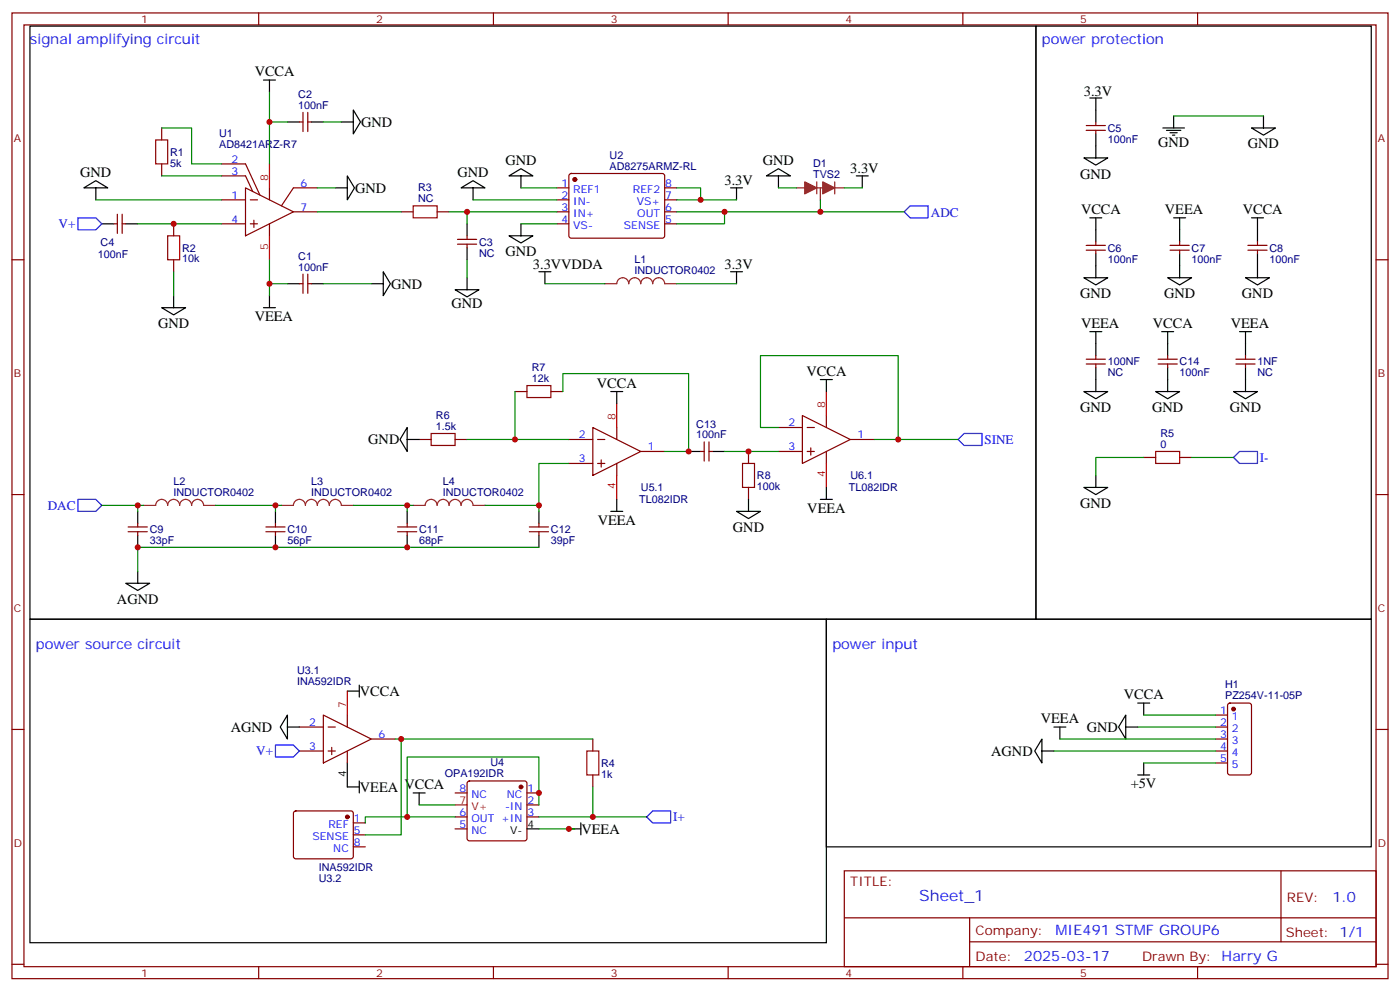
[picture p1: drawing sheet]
<svg xmlns="http://www.w3.org/2000/svg" width="412mm" height="292mm" viewBox="0 0 412 292" stroke-linecap="round" stroke-linejoin="round" font-family="sans-serif">
<g fill="none" stroke="#870000" stroke-width=".35">
<path d="M3.5 3.8h405.4v284.3h-405.4zM7.1 7.3h398.2v277.3h-398.2zM76.2 3.8v3.5M145.3 3.8v3.5M214.5 3.8v3.5M283.6 3.8v3.5M352.8 3.8v3.5M47.6 37.7v3.5M88.2 35.9h1.1M89.3 33.1v5.6M90.7 33.1v5.6M90.7 35.9h1"/>
<path d="M320 38.4h5.6M320 37h5.6M322.8 35.9v1.1M322.8 38.4v1M47.6 48.3v3.5M65.3 51.8h7l2.1 4.6M65.3 58.8h7M65.3 48.3h7l4.3 9.1M72.3 55.3l14.1 7.1-14.1 7zM73.7 58.8h2.1M79.4 55.3v3.5M93.5 55.3h-7.1l-3.5 5.3"/>
<path d="M164 55.3h3.6M164 58.8h3.6M167.8 51.3l.5-.2h27.1l.4 .7-.1 17.9-.6 .4h-27.1l-.4-.7v-17.6zM195.8 55.3h3.5M195.8 58.8h3.5M3.5 76.5h3.6M33.5 65.9h1.1M34.6 63.1v5.6M36 65.9h1M36 63.1v5.6M51.2 65.9v3.5M51.2 76.5v3.5"/>
<path d="M65.3 65.9h7M73.7 65.9h2.1M74.8 64.8v2.2M79.4 65.9v3.5M86.4 62.4h7.1M118.2 62.4h3.5M128.8 62.4h3.5M134.8 71.9h5.6M134.8 70.5h5.6M137.6 69.4v1.1M137.6 71.9v1.1M164 62.4h3.6"/>
<path d="M164 65.9h3.6M195.8 62.4h3.5M195.8 65.9h3.5M320 73.7h5.6M320 72.2h5.6M322.8 71.2v1M322.8 73.7v1M344.7 73.7h5.6M344.7 72.2h5.6M347.5 71.2v1M347.5 73.7v1M367.6 73.7h5.6"/>
<path d="M367.6 72.2h5.6M370.4 71.2v1M370.4 73.7v1M405.3 76.5h3.6M88.2 83.5h1.1M89.3 80.7v5.7M90.7 80.7v5.7M90.7 83.5h1M151.7 115.3h3.5M162.3 115.3h3.5M320 107.2h5.6M320 105.8h5.6"/>
<path d="M322.8 104.7v1.1M322.8 107.2v1M341.1 107.2h5.7M341.1 105.8h5.7M344 104.7v1.1M344 107.2v1M364.1 107.2h5.6M364.1 105.8h5.6M366.9 104.7v1.1M366.9 107.2v1M123.5 129.4h3.5M134.1 129.4h3.5"/>
<path d="M167.6 129.4h7M167.6 136.5h7M174.6 125.9l14.1 7-14.1 7.1zM176 129.4h2.2M176 136.5h2.2M177.1 135.4v2.1M181.7 125.9v3.5M181.7 136.5v3.5M188.7 132.9h7.1M206.4 132.9h1M207.4 130.1v5.6M208.8 132.9h1.1"/>
<path d="M208.8 130.1v5.6M220.5 132.9v3.6M229.3 132.9h7.1M229.3 125.9h7.1M236.4 122.3l14.1 7.1-14.1 7.1zM237.8 132.9h2.1M237.8 125.9h2.1M238.8 131.9v2.1M243.4 122.3v3.6M243.4 132.9v3.6M250.5 129.4h7M336.9 134.7h3.5"/>
<path d="M347.5 134.7h3.5M3.5 145.6h3.6M37.7 156.6h5.7M37.7 155.2h5.7M40.6 154.1v1.1M40.6 156.6v1M78.3 156.6h5.7M78.3 155.2h5.7M81.1 154.1v1.1M81.1 156.6v1M117.1 156.6h5.7M117.1 155.2h5.7"/>
<path d="M119.9 154.1v1.1M119.9 156.6v1M155.9 156.6h5.7M155.9 155.2h5.7M158.7 154.1v1.1M158.7 156.6v1M220.5 143.5v3.5M405.3 145.6h3.6M3.5 214.8h3.6M88.2 214.1h7M95.2 210.5l14.2 7.1-14.2 7zM96.7 214.1h2.1"/>
<path d="M102.3 210.5v3.6M109.4 217.6h7M174.6 217.6v3.5M358.1 214.1h3.5M358.1 217.6h3.5M358.1 210.5h3.5M361.8 207.2l.5-.2h5.6l.7 .4 .1 20.1-.5 .6-5.9 .1-.6-.5-.1-20zM405.3 214.8h3.6M86.7 239l.4-.2h16.3l.5 .2 .2 .5v12.7l-.3 .5-.4 .2h-16.3l-.5-.3-.2-.4v-12.7zM88.2 221.1h7M96.7 221.1h2.1M97.7 220.1v2.1"/>
<path d="M102.3 221.1v3.5M134.1 233.5h3.5M137.8 230.1l.5-.2h16.2l.5 .2 .2 .5v16.3l-.2 .5-.5 .2h-16.2l-.5-.3-.2-.4v-16.3zM155.2 233.5h3.5M155.2 237h3.5M174.6 228.2v3.5M358.1 221.1h3.5M358.1 224.6h3.5M104.1 242.3h3.5M104.1 245.8h3.5M104.1 249.3h3.5M134.1 240.5h3.5"/>
<path d="M134.1 244.1h3.5M155.2 240.5h3.5M248.7 256.4h156.6v28.2h-156.6zM377.3 256.4v20.9M248.7 270.2h156.5M285.6 277.3h119.6M285.6 270.2v14.2M3.5 283.9h3.6M76.2 284.6v3.5M145.3 284.6v3.5M214.5 284.6v3.5M283.6 284.6v3.5"/>
<path d="M352.8 284.6v3.5M405.3 283.9h3.6"/>
</g>
<path d="M79.4 48.3v7M79.4 69.4v7.1M181.7 118.8v7.1M243.4 115.3v7M181.7 140v7M243.4 136.5v7M102.3 203.5v7M134.1 237h3.5" fill="none" stroke="#f00" stroke-width=".35"/>
<path d="M45.9 41.2h3.5v7.1h-3.5zM49.4 69.4h3.5v7.1h-3.5zM121.7 60.6h7.1v3.5h-7.1zM155.2 113.5h7.1v3.6h-7.1zM127 127.6h7.1v3.6h-7.1zM218.7 136.5h3.5v7h-3.5zM340.4 132.9h7.1v3.6h-7.1zM172.9 221.1h3.5v7.1h-3.5z" fill="none" stroke="#a10000" stroke-width=".35"/>
<g fill="none" stroke="#000" stroke-width=".35">
<path d="M8.8 7.7h296.4v174.6h-296.4zM305.2 7.7h98.7v174.6h-98.7zM77.6 23.6h3.5M79.4 23.6v3.5M84.7 35.9h3.5M91.7 35.9h3.5M100.5 35.9h3.6M104.1 32.4l2.1 3.5-2.1 3.5zM321 28.9h3.6M322.8 28.9v7M322.8 39.4v7.1M342.5 37.7h6.4"/>
<path d="M343.6 38.4h4.2M344.7 39.1h2.1M345.4 39.8h.7M345.7 34.1v3.6M368.7 37.7h7l-3.5 2.1zM372.2 34.1v3.6M24.7 55.3l3.5-2.1 3.5 2.1zM28.2 55.3v3.5M98.8 55.3h3.5M102.3 51.8l2.1 3.5-2.1 3.5zM135.8 55.3l3.5-2.1 3.6 2.1zM139.3 55.3v3.5"/>
<path d="M149.9 51.8l3.6-2.1 3.5 2.1zM153.5 51.8v3.5M215.2 55.3h3.5M217 55.3v3.5M225.8 51.8l3.5-2.1 3.5 2.1zM229.3 51.8v3.5M252.2 51.8h3.6M254 51.8v3.5M319.3 46.5h7l-3.5 2.1zM30 65.9h3.5M37 65.9h3.6M137.6 65.9v3.5"/>
<path d="M137.6 73v3.5M149.9 69.4h7.1l-3.5 2.1zM153.5 65.9v3.5M321 64.1h3.6M322.8 64.1v7.1M322.8 74.7v7.1M345.7 64.1h3.5M347.5 64.1v7.1M347.5 74.7v7.1M368.7 64.1h3.5M370.4 64.1v7.1M370.4 74.7v7.1"/>
<path d="M47.6 90.6h7.1l-3.5 2.1zM51.2 87.1v3.5M77.6 90.6h3.5M79.4 87.1v3.5M84.7 83.5h3.5M91.7 83.5h3.5M109.4 83.5h3.5M112.9 80l2.1 3.5-2.1 3.6zM134.1 85.3h7l-3.5 2.1zM137.6 81.8v3.5M158.7 80h3.6M160.5 80v3.5"/>
<path d="M215.2 80h3.5M217 80v3.5M319.3 81.8h7l-3.5 2.1zM321 97.6h3.6M322.8 97.6v7.1M342.2 97.6h3.5M344 81.8h7l-3.5 2.1zM344 97.6v7.1M365.1 97.6h3.6M366.9 81.8h7l-3.5 2.1zM366.9 97.6v7.1M179.9 115.3h3.5"/>
<path d="M181.7 115.3v3.5M241.7 111.8h3.5M243.4 111.8v3.5M319.3 115.3h7l-3.5 2.1zM322.8 108.2v7.1M340.4 115.3h7.1l-3.5 2.1zM344 108.2v7.1M363.4 115.3h7l-3.5 2.1zM366.9 108.2v7.1M119.9 125.9v7l-2.1-3.5zM119.9 129.4h3.6M202.8 132.9h3.6"/>
<path d="M209.9 132.9h3.5M322.8 140v3.5M40.6 150.6v3.5M40.6 157.6v3.5M81.1 150.6v3.5M81.1 157.6v3.5M119.9 150.6v3.5M119.9 157.6v3.5M158.7 150.6v3.5M158.7 157.6v3.5M179.9 150.6h3.5M181.7 147v3.6"/>
<path d="M217 150.6h7l-3.5 2.1zM220.5 147v3.6M241.7 147h3.5M243.4 143.5v3.5M319.3 143.5h7l-3.5 2.1zM37 171.7h7.1l-3.5 2.1zM40.6 168.2v3.5M8.8 182.3h234.6v95.3h-234.6zM243.4 182.3h160.5v67h-160.5zM84.7 210.5v7.1l-2.2-3.5zM84.7 214.1h3.5M102.3 203.5h3.5"/>
<path d="M105.8 201.7v3.5M306.9 217.6v7l-2.1-3.5zM310.4 214.1h3.6M312.2 214.1v3.5M331.6 210.5v7.1l-2.1-3.5zM331.6 214.1h3.5M335.1 207h3.6M336.9 207v3.5M102.3 224.6v7.1h3.5M105.8 229.9v3.6M121.7 233.5h3.5M123.5 233.5v3.5"/>
<path d="M306.9 221.1h3.5M335.1 228.2h3.6M336.9 224.6v3.6M155.2 244.1h3.5M167.6 244.1h3.5M171.1 242.3v3.5"/>
</g>
<path d="M22.9 64.1h5.3l1.8 1.8-1.8 1.8h-5.3zM266.3 62.4l1.8-1.8h5.3v3.5h-5.3zM282.2 129.4l1.8-1.8h5.3v3.6h-5.3zM365.1 132.9h5.3v3.6h-5.3l-1.7-1.8zM22.9 147h5.3l1.8 1.8-1.8 1.8h-5.3zM81.1 219.4h5.3l1.8 1.7-1.8 1.8h-5.3zM190.5 240.5l1.8-1.7h5.3v3.5h-5.3z" fill="none" stroke="#00f" stroke-width=".35"/>
<g fill="none" stroke="#008700" stroke-width=".35">
<path d="M47.6 37.7h8.8v10.6h8.9M79.4 27.1v21.2M79.4 35.9h5.3M95.2 35.9h5.3M345.7 34.1h26.5M28.2 58.8h37.1M47.6 51.8h17.7M93.5 55.3h5.3M139.3 58.8h24.7M153.5 55.3h10.5M199.3 55.3h7.1v3.5M199.3 58.8h17.7"/>
<path d="M229.3 55.3h5.3M241.7 58.8v3.6h-42.4M248.7 55.3h5.3M40.6 65.9h24.7M79.4 76.5v10.6M93.5 62.4h24.7M132.3 62.4h5.3v3.5M137.6 62.4h26.4M137.6 76.5v5.3M153.5 65.9h10.5M213.4 62.4v3.5h-14.1M241.7 62.4h24.6"/>
<path d="M51.2 80v7.1M79.4 83.5h5.3M95.2 83.5h14.2M160.5 83.5h17.7M199.3 83.5h17.7M151.7 115.3v14.1h15.9M165.8 115.3v-5.3h37v22.9h-7M137.6 129.4h14.1M167.6 136.5h-8.9v12.3M213.4 132.9h15.9M229.3 125.9h-5.3v-21.2h40.6v24.7h-7.1M264.6 129.4h17.6"/>
<path d="M336.9 134.7h-14.1v5.3M351 134.7h12.4M30 148.8h12.3M40.6 148.8v1.8M63.5 148.8h19.4M81.1 148.8v1.8M104.1 148.8h17.6M119.9 148.8v1.8M142.9 148.8h15.8v1.8M158.7 161.1h-118.1v7.1M116.4 217.6h58.2M118.2 217.6v28.2h-10.6"/>
<path d="M312.2 217.6h45.9M335.1 214.1h23M336.9 210.5h21.2M123.5 237h10.6M158.7 237v-14.1h-38.8v17.6M174.6 231.7v8.8h-15.9M310.4 221.1h47.7M336.9 224.6h21.2M134.1 240.5h-26.5v1.8M158.7 244.1h10.6M174.6 240.5h15.9"/>
</g>
<g fill="#870000" stroke="#870000" stroke-width=".35">
<circle cx="169.3" cy="52.8" r=".53"/>
<circle cx="102.3" cy="240.5" r=".53"/>
<circle cx="153.5" cy="231.7" r=".53"/>
<circle cx="363.4" cy="208.8" r=".53"/>
</g>
<path d="M234.6 55.3h3.5M240.6 53.6v3.5M240.6 55.3h1.8M241.7 55.3v3.5M245.2 55.3h3.5M245.9 53.6v3.5M178.2 83.5h3.5a1.76 1.76 0 0 1 1.7-1.7 1.76 1.76 0 0 1 1.8 1.7 1.76 1.76 0 0 1 1.8-1.7 1.76 1.76 0 0 1 1.7 1.7 1.76 1.76 0 0 1 1.8-1.7 1.76 1.76 0 0 1 1.8 1.7 1.76 1.76 0 0 1 1.7-1.7 1.76 1.76 0 0 1 1.8 1.7h3.5M42.3 148.8h3.6a1.76 1.76 0 0 1 1.7-1.8 1.76 1.76 0 0 1 1.8 1.8 1.76 1.76 0 0 1 1.8-1.8 1.76 1.76 0 0 1 1.7 1.8 1.76 1.76 0 0 1 1.8-1.8 1.76 1.76 0 0 1 1.7 1.8 1.76 1.76 0 0 1 1.8-1.8 1.76 1.76 0 0 1 1.8 1.8h3.5M82.9 148.8h3.5a1.76 1.76 0 0 1 1.8-1.8 1.76 1.76 0 0 1 1.8 1.8 1.76 1.76 0 0 1 1.7-1.8 1.76 1.76 0 0 1 1.8 1.8 1.76 1.76 0 0 1 1.8-1.8 1.76 1.76 0 0 1 1.7 1.8 1.76 1.76 0 0 1 1.8-1.8 1.76 1.76 0 0 1 1.7 1.8h3.6M121.7 148.8h3.5a1.76 1.76 0 0 1 1.8-1.8 1.76 1.76 0 0 1 1.8 1.8 1.76 1.76 0 0 1 1.7-1.8 1.76 1.76 0 0 1 1.8 1.8 1.76 1.76 0 0 1 1.8-1.8 1.76 1.76 0 0 1 1.7 1.8 1.76 1.76 0 0 1 1.8-1.8 1.76 1.76 0 0 1 1.7 1.8h3.6" fill="none" stroke="#8c2424" stroke-width=".35"/>
<g fill="#8c2424" stroke="#8c2424" stroke-width=".35">
<path d="M237.1 53.6l3.5 1.7-3.5 1.8z"/>
<path d="M242.4 53.6l3.5 1.7-3.5 1.8z"/>
</g>
<g fill="#c00">
<circle cx="51.2" cy="65.9" r=".88"/>
<circle cx="79.4" cy="83.5" r=".88"/>
<circle cx="79.4" cy="35.9" r=".88"/>
<circle cx="137.6" cy="62.4" r=".88"/>
<circle cx="206.4" cy="58.8" r=".88"/>
<circle cx="213.4" cy="62.4" r=".88"/>
<circle cx="241.7" cy="62.4" r=".88"/>
<circle cx="118.2" cy="217.6" r=".88"/>
<circle cx="174.6" cy="240.5" r=".88"/>
<circle cx="119.9" cy="240.5" r=".88"/>
<circle cx="158.8" cy="233.5" r=".88"/>
<circle cx="40.6" cy="148.8" r=".88"/>
<circle cx="81.1" cy="148.8" r=".88"/>
<circle cx="40.6" cy="161.1" r=".88"/>
<circle cx="81.1" cy="161.1" r=".88"/>
<circle cx="119.9" cy="148.8" r=".88"/>
<circle cx="119.9" cy="161.1" r=".88"/>
<circle cx="158.8" cy="148.8" r=".88"/>
<circle cx="167.6" cy="244.1" r=".88"/>
<circle cx="151.7" cy="129.4" r=".88"/>
<circle cx="202.8" cy="132.9" r=".88"/>
<circle cx="220.5" cy="132.9" r=".88"/>
<circle cx="264.6" cy="129.4" r=".88"/>
</g>
<text font-size="4.6" fill="#00f" x="270.8" y="265.4">Sheet_1</text>
<g font-size="4.2" fill="#00f">
<text x="8.8" y="13">signal amplifying circuit</text>
<text x="306.9" y="13">power protection</text>
<text x="10.6" y="191.1">power source circuit</text>
<text x="245.2" y="191.1">power input</text>
<text x="392.5" y="265.7">1.0</text>
<text x="310.9" y="275.2">MIE491 STMF GROUP6</text>
<text x="301.6" y="282.9">2025-03-17</text>
</g>
<g font-size="4.2">
<text x="75" y="22.5">VCCA</text>
<text x="319.3" y="28.2">3.3V</text>
<text x="106.4" y="37.4">GND</text>
<text x="341.1" y="43.3">GND</text>
<text x="367.6" y="43.7">GND</text>
<text x="23.6" y="52.1">GND</text>
<text x="134.8" y="52.1">GND</text>
<text x="148.9" y="48.6">GND</text>
<text x="224.7" y="48.6">GND</text>
<text x="250.5" y="51.1">3.3V</text>
<text x="318.2" y="52.6">GND</text>
<text x="104.6" y="56.8">GND</text>
<text x="213.4" y="54.6">3.3V</text>
<text x="318.4" y="63.1">VCCA</text>
<text x="343.1" y="63.1">VEEA</text>
<text x="366.1" y="63.1">VCCA</text>
<text x="148.9" y="75.5">GND</text>
<text x="157" y="79.3">3.3VVDDA</text>
<text x="213.4" y="79.3">3.3V</text>
<text x="115.2" y="85">GND</text>
<text x="318.2" y="87.9">GND</text>
<text x="342.9" y="87.9">GND</text>
<text x="365.8" y="87.9">GND</text>
<text x="75" y="94.5">VEEA</text>
<text x="133" y="90.6">GND</text>
<text x="46.6" y="96.7">GND</text>
<text x="318.4" y="96.6">VEEA</text>
<text x="339.6" y="96.6">VCCA</text>
<text x="362.5" y="96.6">VEEA</text>
<text x="237.6" y="110.7">VCCA</text>
<text x="175.8" y="114.2">VCCA</text>
<text x="318.2" y="121.4">GND</text>
<text x="339.4" y="121.4">GND</text>
<text x="362.3" y="121.4">GND</text>
<text x="108.5" y="130.8">GND</text>
<text x="318.2" y="149.6">GND</text>
<text x="176.1" y="154.4">VEEA</text>
<text x="237.8" y="150.9">VEEA</text>
<text x="215.9" y="156.6">GND</text>
<text x="34.5" y="177.8">AGND</text>
<text x="106" y="204.9">VCCA</text>
<text x="331.1" y="206">VCCA</text>
<text x="68" y="215.5">AGND</text>
<text x="306.6" y="213">VEEA</text>
<text x="320.1" y="215.5">GND</text>
<text x="292" y="222.6">AGND</text>
<text x="106" y="233.2">VEEA</text>
<text x="119.1" y="232.4">VCCA</text>
<text x="333.1" y="232.1">+5V</text>
<text x="171.3" y="245.5">VEEA</text>
</g>
<g font-size="3.9" fill="#00f">
<text x="274.2" y="63.8">ADC</text>
<text x="17.3" y="67.1">V+</text>
<text x="290" y="130.6">SINE</text>
<text x="371.1" y="136.1">I-</text>
<text x="14.1" y="150.1">DAC</text>
<text x="75.5" y="222.3">V+</text>
<text x="198.3" y="241.7">I+</text>
</g>
<g font-size="3.9" fill="#800">
<text x="250.5" y="261">TITLE:</text>
<text x="379.1" y="265.7">REV:</text>
<text x="287.4" y="275.2">Company:</text>
<text x="378.7" y="275.8">Sheet: 1/1</text>
<text x="287.4" y="282.9">Date:</text>
<text x="336.4" y="282.9">Drawn By: Harry G</text>
</g>
<g font-size="3.2" fill="#800">
<text x="41.6" y="6.8">1</text>
<text x="110.8" y="6.8">2</text>
<text x="179.9" y="6.8">3</text>
<text x="249.1" y="6.8">4</text>
<text x="318.2" y="6.8">5</text>
<text x="4.1" y="41.9">A</text>
<text x="405.9" y="41.9">A</text>
<text x="4.1" y="111.1">B</text>
<text x="405.9" y="111.1">B</text>
<text x="4.1" y="180.2">C</text>
<text x="405.9" y="180.2">C</text>
<text x="4.1" y="249.3">D</text>
<text x="405.9" y="249.3">D</text>
<text x="41.6" y="287.6">1</text>
<text x="110.8" y="287.6">2</text>
<text x="179.9" y="287.6">3</text>
<text x="249.1" y="287.6">4</text>
<text x="318.2" y="287.6">5</text>
</g>
<g font-size="3.2" fill="#000080">
<text x="87.9" y="28.8">C2</text>
<text x="87.9" y="32">100nF</text>
<text x="64.6" y="40.3">U1</text>
<text x="326.3" y="38.8">C5</text>
<text x="50.1" y="45.9">R1</text>
<text x="64.6" y="43.6">AD8421ARZ-R7</text>
<text x="179.6" y="46.8">U2</text>
<text x="326.3" y="42">100nF</text>
<text x="50.1" y="49.1">5k</text>
<text x="179.6" y="50">AD8275ARMZ-RL</text>
<text x="239.5" y="52.5">TVS2</text>
<text x="239.5" y="49.3">D1</text>
<text x="123.1" y="59.5">NC</text>
<text x="123.1" y="56.3">R3</text>
<text x="28.8" y="75.9">100nF</text>
<text x="29.6" y="72.3">C4</text>
<text x="53.6" y="77.3">10k</text>
<text x="53.6" y="74.1">R2</text>
<text x="87.9" y="76.4">C1</text>
<text x="141.1" y="75.6">NC</text>
<text x="141.1" y="72.3">C3</text>
<text x="186.9" y="77.5">L1</text>
<text x="326.3" y="77.3">100nF</text>
<text x="326.3" y="74.1">C6</text>
<text x="351" y="77.3">100nF</text>
<text x="351" y="74.1">C7</text>
<text x="373.9" y="77.3">100nF</text>
<text x="373.9" y="74.1">C8</text>
<text x="87.9" y="79.7">100nF</text>
<text x="186.9" y="80.7">INDUCTOR0402</text>
<text x="326.3" y="107.6">100NF</text>
<text x="347.5" y="107.6">C14</text>
<text x="370.4" y="107.6">1NF</text>
<text x="156.6" y="112.5">12k</text>
<text x="156.6" y="109.3">R7</text>
<text x="326.3" y="110.8">NC</text>
<text x="347.5" y="110.8">100nF</text>
<text x="370.4" y="110.8">NC</text>
<text x="128.4" y="123.4">R6</text>
<text x="205.1" y="125.9">C13</text>
<text x="128.4" y="126.6">1.5k</text>
<text x="205.1" y="129">100nF</text>
<text x="341.9" y="131.9">0</text>
<text x="341.9" y="128.6">R5</text>
<text x="51.1" y="142.8">L2</text>
<text x="91.7" y="142.8">L3</text>
<text x="130.5" y="142.8">L4</text>
<text x="223" y="141.1">R8</text>
<text x="250.5" y="141.1">U6.1</text>
<text x="51.1" y="146">INDUCTOR0402</text>
<text x="91.7" y="146">INDUCTOR0402</text>
<text x="130.5" y="146">INDUCTOR0402</text>
<text x="188.3" y="148.2">TL082IDR</text>
<text x="188.8" y="144.7">U5.1</text>
<text x="223" y="144.3">100k</text>
<text x="250" y="144.7">TL082IDR</text>
<text x="44.1" y="160.2">33pF</text>
<text x="44.1" y="157">C9</text>
<text x="84.7" y="160.2">56pF</text>
<text x="84.7" y="157">C10</text>
<text x="123.5" y="160.2">68pF</text>
<text x="123.5" y="157">C11</text>
<text x="162.3" y="160.2">39pF</text>
<text x="162.3" y="157">C12</text>
<text x="87.5" y="201.7">INA592IDR</text>
<text x="87.5" y="198.5">U3.1</text>
<text x="360.9" y="202.6">H1</text>
<text x="360.9" y="205.8">PZ254V-11-05P</text>
<text x="144.5" y="225.6">U4</text>
<text x="177.1" y="225.8">R4</text>
<text x="131" y="228.8">OPA192IDR</text>
<text x="177.1" y="229">1k</text>
<text x="93.9" y="256.4">INA592IDR</text>
<text x="93.9" y="259.6">U3.2</text>
</g>
<g font-size="3.2" fill="#00f">
<text x="68.2" y="47.9">2</text>
<text x="68.2" y="51.4">3</text>
<text x="68.2" y="58.5">1</text>
<text x="88.5" y="55">6</text>
<text x="165.4" y="58.5">2</text>
<text x="165.4" y="55">1</text>
<text x="168.9" y="56.7">REF1</text>
<text x="186.4" y="56.7">REF2</text>
<text x="196" y="55">8</text>
<text x="196" y="58.5">7</text>
<text x="68.2" y="65.5">4</text>
<text x="88.5" y="62">7</text>
<text x="165.4" y="65.5">4</text>
<text x="165.4" y="62">3</text>
<text x="168.9" y="63.8">IN+</text>
<text x="168.9" y="60.3">IN-</text>
<text x="187.6" y="60.3">VS+</text>
<text x="187.7" y="63.8">OUT</text>
<text x="196" y="62">6</text>
<text x="196" y="65.5">5</text>
<text x="168.9" y="67.3">VS-</text>
<text x="183.8" y="67.3">SENSE</text>
<text x="232.2" y="125.5">2</text>
<text x="170.5" y="129">2</text>
<text x="252.6" y="129">1</text>
<text x="170.5" y="136.1">3</text>
<text x="190.9" y="132.6">1</text>
<text x="232.2" y="132.6">3</text>
<text x="91.1" y="213.7">2</text>
<text x="359.4" y="210.2">1</text>
<text x="359.4" y="213.7">2</text>
<text x="362.9" y="211.9">1</text>
<text x="362.9" y="215.5">2</text>
<text x="91.1" y="220.8">3</text>
<text x="111.5" y="217.2">6</text>
<text x="359.4" y="217.2">3</text>
<text x="359.4" y="220.8">4</text>
<text x="362.9" y="219">3</text>
<text x="359.4" y="224.3">5</text>
<text x="362.9" y="222.5">4</text>
<text x="362.9" y="226.1">5</text>
<text x="135.4" y="233.1">8</text>
<text x="155.4" y="233.1">1</text>
<text x="138.9" y="234.9">NC</text>
<text x="148.8" y="238.4">-IN</text>
<text x="149.3" y="234.9">NC</text>
<text x="155.4" y="236.6">2</text>
<text x="96.7" y="243.7">REF</text>
<text x="104.2" y="241.9">1</text>
<text x="104.2" y="245.5">5</text>
<text x="135.4" y="243.7">5</text>
<text x="135.4" y="240.2">6</text>
<text x="138.9" y="245.5">NC</text>
<text x="138.9" y="241.9">OUT +IN</text>
<text x="155.4" y="240.2">3</text>
<text x="92" y="247.2">SENSE</text>
<text x="98.2" y="250.8">NC</text>
<text x="104.2" y="249">8</text>
</g>
<g font-size="3.2" fill="#f00">
<text x="79" y="53.2" transform="rotate(-90 79 53.2)">8</text>
<text x="79" y="73.6" transform="rotate(-90 79 73.6)">5</text>
<text x="181.3" y="123.8" transform="rotate(-90 181.3 123.8)">8</text>
<text x="243.1" y="120.2" transform="rotate(-90 243.1 120.2)">8</text>
<text x="243.1" y="140.6" transform="rotate(-90 243.1 140.6)">4</text>
<text x="181.3" y="144.1" transform="rotate(-90 181.3 144.1)">4</text>
<text x="102" y="208.4" transform="rotate(-90 102 208.4)">7</text>
<text x="135.4" y="236.6">7</text>
<text x="138.9" y="238.4">V+</text>
</g>
<g font-size="3.2">
<text x="102" y="228.8" transform="rotate(-90 102 228.8)">4</text>
<text x="150.3" y="245.5">V-</text>
<text x="155.4" y="243.7">4</text>
</g>
</svg>
